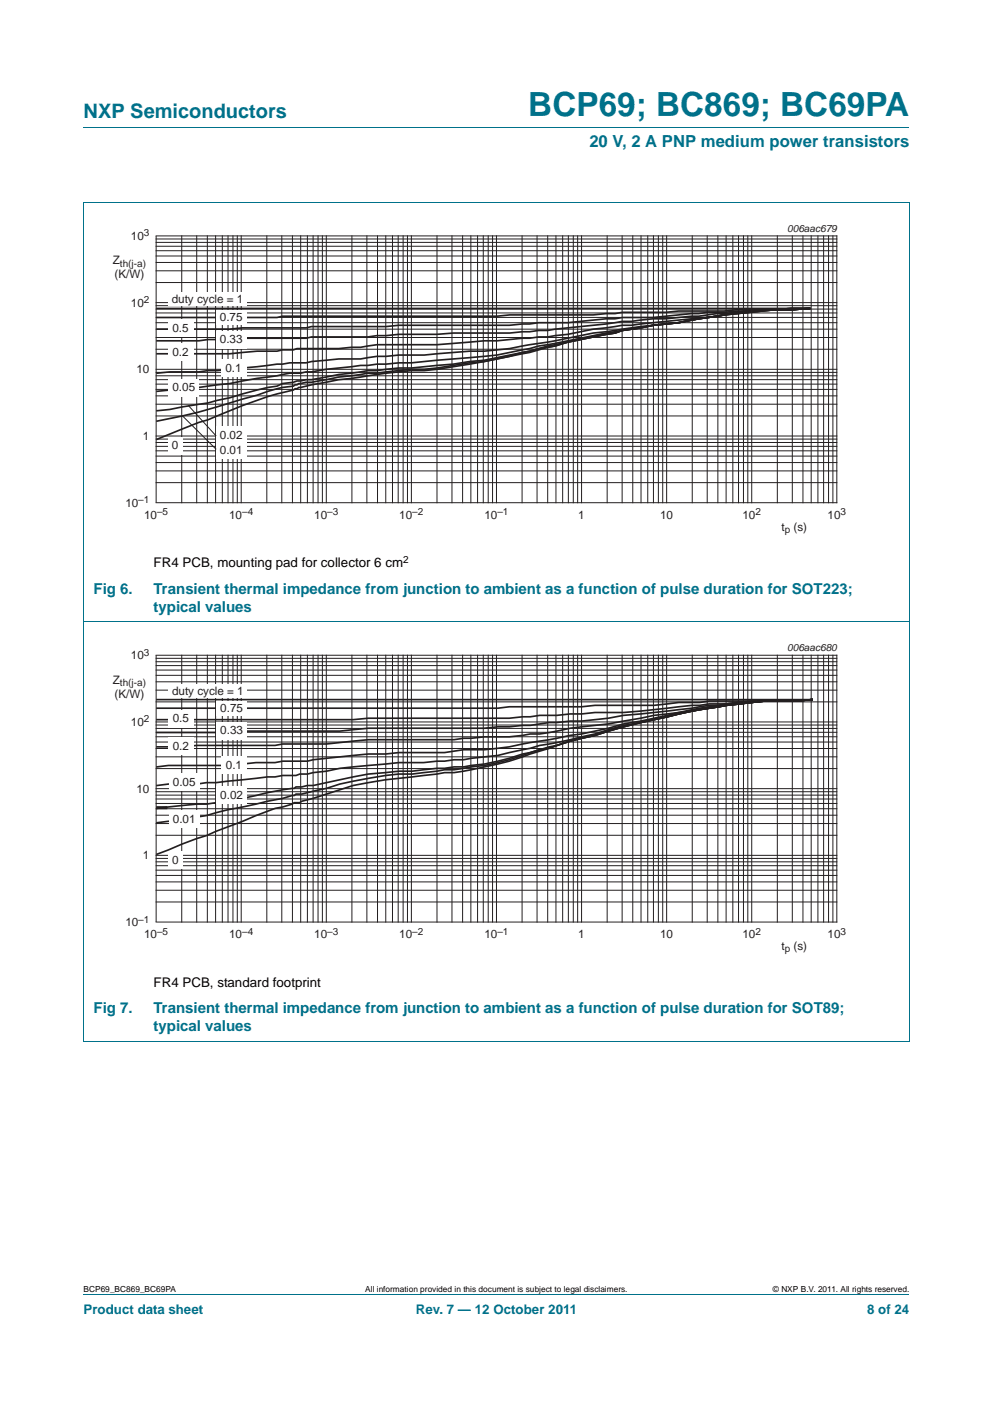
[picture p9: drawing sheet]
<svg xmlns="http://www.w3.org/2000/svg" width="210mm" height="297mm" viewBox="0 0 210 297" stroke-linecap="round" stroke-linejoin="round" font-family="sans-serif">
<path d="M17.7 27h174.6M17.6 42.9h174.7M17.7 42.9v177.3M192.3 42.9v177.3M17.6 131.6h174.7M17.6 220.3h174.7M17.7 273.9h174.6" fill="none" stroke="#00718a" stroke-width=".21"/>
<path d="M20.3 47.1h169.4v66.3h-169.4z" fill="none" stroke="#fff" stroke-width=".21"/>
<g fill="none" stroke="#231f20" stroke-width=".21">
<path d="M33 59.8h144M33 57.3h144M33 55.5h144M33 54.2h144M33 53h144M33 52.1h144M33 51.3h144M33 50.6h144M33 49.9h144v56.5h-144zM38.4 49.9v56.5M41.6 49.9v56.5M43.8 49.9v56.5"/>
<path d="M45.6 49.9v56.5M47 49.9v56.5M48.2 49.9v56.5M49.3 49.9v56.5M50.2 49.9v56.5M51 49.9v56.5M56.4 49.9v56.5M59.6 49.9v56.5M61.8 49.9v56.5M63.6 49.9v56.5M65 49.9v56.5M66.2 49.9v56.5"/>
<path d="M67.3 49.9v56.5M68.2 49.9v56.5M69 49.9v56.5M74.4 49.9v56.5M77.6 49.9v56.5M79.8 49.9v56.5M81.6 49.9v56.5M83 49.9v56.5M84.2 49.9v56.5M85.2 49.9v56.5M86.2 49.9v56.5M87 49.9v56.5"/>
<path d="M92.4 49.9v56.5M95.6 49.9v56.5M97.8 49.9v56.5M99.6 49.9v56.5M101 49.9v56.5M102.2 49.9v56.5M103.2 49.9v56.5M104.2 49.9v56.5M105 49.9v56.5M110.4 49.9v56.5M113.6 49.9v56.5M115.8 49.9v56.5"/>
<path d="M117.6 49.9v56.5M119 49.9v56.5M120.2 49.9v56.5M121.2 49.9v56.5M122.1 49.9v56.5M123 49.9v56.5M128.4 49.9v56.5M131.6 49.9v56.5M133.8 49.9v56.5M135.6 49.9v56.5M137 49.9v56.5M138.2 49.9v56.5"/>
<path d="M139.2 49.9v56.5M140.1 49.9v56.5M141 49.9v56.5M146.4 49.9v56.5M149.5 49.9v56.5M151.8 49.9v56.5M153.5 49.9v56.5M155 49.9v56.5M156.2 49.9v56.5M157.2 49.9v56.5M158.1 49.9v56.5M159 49.9v56.5"/>
<path d="M164.4 49.9v56.5M167.5 49.9v56.5M169.8 49.9v56.5M171.5 49.9v56.5M173 49.9v56.5M174.2 49.9v56.5M175.2 49.9v56.5M176.1 49.9v56.5M33 79.5h144M33 78.8h144M33 78.1h144M33 73.9h144"/>
<path d="M33 71.4h144M33 69.6h144M33 68.3h144M33 67.2h144M33 66.2h144M33 65.4h144M33 64.7h144M33 64h144M33 99.6h144M33 97.9h144M33 96.5h144M33 95.4h144"/>
<path d="M33 94.4h144M33 93.6h144M33 92.9h144M33 92.2h144M33 88h144M33 85.5h144M33 83.8h144M33 82.4h144M33 81.3h144M33 80.3h144M33 102.1h144"/>
</g>
<path d="M33.2 65.3h138M171.2 65.3l-3.9 .2h-11.5l-2.7 .3h-9.6l-2.7 .3h-9.2l-1.5 .3h-2l-2.7 .2h-17.6l-2.7 .3h-45.4l-1.1 .3h-25.4M171.2 65.3l-3.9 .2h-6.1l-2.7 .3h-2.7l-2.7 .3h-3.4l-2 .3h-1.5a72.2 72.2 0 0 1-14.6 .8l-1.5 .2h-2a70.3 70.3 0 0 1-14.2 .9l-6.1 .5h-23.5l-2.7 .3h-15.7l-1.2 .3h-13.4l-2.7 .2h-15.4M171.2 65.3l-3.9 .2a70.3 70.3 0 0 0-14.2 .9h-1.5l-3.9 .5h-1.5l-5.4 .5h-2.7l-4.6 .6h-1.9l-3.5 .5-12.3 1.4h-1.9l-6.1 .6h-11.9l-3.5 .2h-8.1l-2.7 .3h-1.9l-1.9 .3h-11.9l-1.2 .3h-13.4l-2.7 .2h-4.6l-1.9 .3h-8.9M171.2 65.3l-3.9 .2a62.9 62.9 0 0 0-15.7 1.4l-1.9 .3h-2l-14.2 1.6h-1.9l-1.5 .3a61.3 61.3 0 0 0-10 1.6l-4.3 .6h-1.9l-8.8 .8h-2.7l-10 .8h-12.7l-3.4 .6h-2l-2.7 .2h-8.8l-.8 .3h-2.3l-1.1 .3a52.9 52.9 0 0 0-10 .5h-15.4M171.2 65.3l-3.9 .2a62.9 62.9 0 0 0-15.7 1.4l-8.1 1.4a163.1 163.1 0 0 0-15.4 1.9l-2.7 .3a173.8 173.8 0 0 1-14.9 2.7 53.9 53.9 0 0 1-11.2 1.1l-9.6 .8h-5.4l-2.7 .3h-1.9a25.9 25.9 0 0 1-8.1 .5l-5.7 .6-1.2 .3h-3.4l-1.6 .2h-1.1l-12.7 1.4h-1.9l-1.9 .3h-6.2l-2.7 .3M171.2 65.3l-3.9 .2a62.9 62.9 0 0 0-15.7 1.4l-3.9 .5a53.7 53.7 0 0 1-9.6 1.4l-6.5 1.1a165.2 165.2 0 0 0-14.2 2.8l-3.5 .5a90 90 0 0 1-11.5 2.2l-15.4 1.4h-2.7l-8 .5-7.3 .8-3.1 .6h-1.2l-1.1 .3a12.6 12.6 0 0 0-5 .5l-4.2 .6-5.8 1-6.5 .9-8.9 .8M171.2 65.3a134.1 134.1 0 0 0-19.6 1.6l-3.9 .5a53.7 53.7 0 0 1-9.6 1.4l-6.5 1.1-1.5 .6-2 .2a171.3 171.3 0 0 0-16.1 3.6l-9.6 1.9-3.1 .3-3.4 .5-8.9 .9h-2.7l-4.6 .5h-1.9l-1.5 .3a75.5 75.5 0 0 0-10.4 1.6h-1.2l-5 .8-1.1 .6a60 60 0 0 0-10 2.5l-4.6 1.1-8.1 1.3-2.7 .3M171.2 65.3a133.9 133.9 0 0 0-19.6 1.6l-3.9 .5a53.6 53.6 0 0 1-9.6 1.4l-6.5 1.1-1.5 .6a101.5 101.5 0 0 0-12.7 2.7l-3.5 .5-3.4 .9a52.9 52.9 0 0 1-11.2 2.2l-6.9 1.1-2.7 .2h-2.7l-7.3 .9h-1.9l-1.5 .2a75.6 75.6 0 0 0-10.4 1.7h-1.2l-1.5 .2-1.2 .6a25.5 25.5 0 0 0-7.6 1.9l-3.1 .8a124.2 124.2 0 0 1-18.1 4.7M171.2 65.3a134.1 134.1 0 0 0-19.6 1.6l-3.9 .5a53.7 53.7 0 0 1-9.6 1.4l-6.5 1.1-1.5 .6a101.7 101.7 0 0 0-12.7 2.7 234 234 0 0 1-27.7 5.2 80.7 80.7 0 0 0-13.4 1.4 77.8 77.8 0 0 0-12.7 2.2h-.4l-.4 .2a95 95 0 0 0-18.8 6.6l-1.9 .6-8.9 3.5" fill="none" stroke="#231f20" stroke-width=".35"/>
<g fill="#fff">
<path d="M35.6 92.5h3v3.7h-3z"/>
<path d="M35.6 62h16.6v2.7h-16.6z"/>
<path d="M45.6 93.4h6.6v3.7h-6.6z"/>
<path d="M45.6 90.2h6.6v3.7h-6.6z"/>
<path d="M35.6 80.2h6.5v3.7h-6.5z"/>
<path d="M46.8 76.1h5.4v3.7h-5.4z"/>
<path d="M35.6 72.6h5.3v3.7h-5.3z"/>
<path d="M45.6 70h6.6v3.7h-6.6z"/>
<path d="M35.6 67.6h5.3v3.7h-5.3z"/>
<path d="M45.6 65.6h6.6v3.2h-6.6z"/>
</g>
<g fill="none" stroke="#231f20" stroke-width=".21">
<path d="M38.6 88l7.1 7.1M39.8 85.8l5.9 6.4M33 140h144M33 139.3h144M33 138.6h144v56.5h-144zM38.4 138.6v56.5M41.6 138.6v56.5M43.8 138.6v56.5M45.6 138.6v56.5M47 138.6v56.5M48.2 138.6v56.5M49.3 138.6v56.5"/>
<path d="M50.2 138.6v56.5M51 138.6v56.5M56.4 138.6v56.5M59.6 138.6v56.5M61.8 138.6v56.5M63.6 138.6v56.5M65 138.6v56.5M66.2 138.6v56.5M67.3 138.6v56.5M68.2 138.6v56.5M69 138.6v56.5M74.4 138.6v56.5"/>
<path d="M77.6 138.6v56.5M79.8 138.6v56.5M81.6 138.6v56.5M83 138.6v56.5M84.2 138.6v56.5M85.2 138.6v56.5M86.2 138.6v56.5M87 138.6v56.5M92.4 138.6v56.5M95.6 138.6v56.5M97.8 138.6v56.5M99.6 138.6v56.5"/>
<path d="M101 138.6v56.5M102.2 138.6v56.5M103.2 138.6v56.5M104.2 138.6v56.5M105 138.6v56.5M110.4 138.6v56.5M113.6 138.6v56.5M115.8 138.6v56.5M117.6 138.6v56.5M119 138.6v56.5M120.2 138.6v56.5M121.2 138.6v56.5"/>
<path d="M122.1 138.6v56.5M123 138.6v56.5M128.4 138.6v56.5M131.6 138.6v56.5M133.8 138.6v56.5M135.6 138.6v56.5M137 138.6v56.5M138.2 138.6v56.5M139.2 138.6v56.5M140.1 138.6v56.5M141 138.6v56.5M146.4 138.6v56.5"/>
<path d="M149.5 138.6v56.5M151.8 138.6v56.5M153.5 138.6v56.5M155 138.6v56.5M156.2 138.6v56.5M157.2 138.6v56.5M158.1 138.6v56.5M159 138.6v56.5M164.4 138.6v56.5M167.5 138.6v56.5M169.8 138.6v56.5M171.5 138.6v56.5"/>
<path d="M173 138.6v56.5M174.2 138.6v56.5M175.2 138.6v56.5M176.1 138.6v56.5M33 158.4h144M33 157h144M33 155.9h144M33 154.9h144M33 154.1h144M33 153.4h144M33 152.7h144M33 148.5h144"/>
<path d="M33 146h144M33 144.2h144M33 142.9h144M33 141.8h144M33 140.8h144M33 176.7h144M33 174.2h144M33 172.5h144M33 171.1h144M33 170h144M33 169h144M33 168.2h144"/>
<path d="M33 167.5h144M33 166.9h144M33 162.6h144M33 160.1h144M33 190.8h144M33 188.3h144M33 186.6h144M33 185.2h144M33 184.1h144M33 183.2h144M33 182.3h144M33 181.6h144"/>
<path d="M33 181h144"/>
</g>
<path d="M20.3 135.8h169.4v66.3h-169.4z" fill="none" stroke="#fff" stroke-width=".21"/>
<path d="M33.2 148h138.5M171.7 148l-3.6 .3h-18.1l-2 .3a42.1 42.1 0 0 0-9.7 .6h-12.5l-2.8 .3h-15.3l-2.4 .3h-72.1M171.7 148l-3.6 .3h-9.3l-5.2 .6h-3.6l-2 .3h-1.7l-2.8 .3a109.7 109.7 0 0 1-17.7 1.2l-8 .6h-3.7l-2 .3h-1.6l-2.8 .4h-29.8l-3.2 .3h-41.5M171.7 148l-3.6 .3h-6.4l-2.9 .3h-2.4l-4.4 .6h-2l-3.7 .6-5.2 .6-9.2 .9-3.3 .7-5.6 .6h-2.4l-2.8 .3h-1.6l-4.1 .6h-1.6l-2.8 .3h-2.4l-2.8 .3h-24.6a70.6 70.6 0 0 1-14.1 .6h-12.5l-3.2 .3h-14.9M171.7 148l-3.6 .3h-6.4l-2.9 .3a53.7 53.7 0 0 0-10.8 1.2 56.2 56.2 0 0 1-9.7 1.5 171.2 171.2 0 0 1-17.7 2.8 33.7 33.7 0 0 1-8.5 1.2 35.7 35.7 0 0 1-9.6 .6l-2.9 .3h-1.6l-2 .3h-18.1l-8.9 .9h-9.2l-1.6 .3h-16.5l-3.3 .3h-5.2M171.7 148l-3.6 .3a81.5 81.5 0 0 0-16.1 1.2l-8.5 1.2-8 1.9-3.6 .6-3.3 .9-5.6 1.2-10.9 1.8a53.3 53.3 0 0 1-14.1 1.5l-4 .6h-9.7l-2.8 .3h-3.6l-11.7 1.2-1.2 .3h-5.2l-1.6 .3h-4.1l-2.8 .3a146.3 146.3 0 0 1-15.7 .3l-2.4 .3M171.7 148l-3.6 .3a81.5 81.5 0 0 0-16.1 1.2 82.1 82.1 0 0 0-10.9 2.1l-9.2 1.9-6.1 1.8-8 1.8-3.7 .6-2 .6-6.8 1.5-7.3 .9h-2l-2 .3h-1.6l-2.8 .3h-5.3l-2.8 .3a87.9 87.9 0 0 0-12.5 1.6l-2.8 .3-1.2 .3h-1.6l-.8 .3h-2.8l-1.6 .3h-1.6l-10.9 1.2h-2l-2 .3h-6.1l-2.4 .3M171.7 148l-3.6 .3a81.5 81.5 0 0 0-16.1 1.2 192.9 192.9 0 0 0-23.4 5.2l-2.8 .9-5.2 1.2-2.8 .9-7.3 1.8a45.2 45.2 0 0 1-14.5 2.7l-8.8 1a80 80 0 0 0-18.2 2.4l-2.8 .6-3.6 .3-.4 .3a47.1 47.1 0 0 0-8.1 1.5 85.7 85.7 0 0 1-10.4 1.8h-2l-8.5 .9M171.7 148l-3.6 .3a81.5 81.5 0 0 0-16.1 1.2 192.8 192.8 0 0 0-23.4 5.2l-2.8 .9a122.7 122.7 0 0 0-15.3 4.5 84.8 84.8 0 0 1-14.5 3.4h-2l-4.4 .6a119.7 119.7 0 0 0-14.9 2.1l-8.5 2.7-2.4 .6-.4 .3h-1.2l-.4 .3-3.6 .9-14.5 5.8-5.3 1.8-5.2 2.1M171.7 148l-3.6 .3a81.5 81.5 0 0 0-16.1 1.2 192.9 192.9 0 0 0-23.4 5.2l-2.8 .9a49.3 49.3 0 0 0-9.6 2.7l-2.1 .3-2 .6a44.9 44.9 0 0 1-12.5 3l-3.6 .7h-2l-6.8 .9a51.9 51.9 0 0 0-12.5 1.5l-2.8 .6-2.9 .9-5.2 1.2h-1.2l-.4 .3-2.4 .6-5.7 1.2a77.9 77.9 0 0 0-10.4 2.4l-5.3 1-5.2 .6M33.2 170.7h2v.3h-2z" fill="none" stroke="#231f20" stroke-width=".35"/>
<path d="M33.2 170.9h2" fill="none" stroke="#3a53a4" stroke-width=".3"/>
<g fill="#fff">
<path d="M35.7 180.1h3v3.8h-3z"/>
<path d="M35.7 144.9h16.5v2.8h-16.5z"/>
<path d="M35.7 171.4h6.5v3.8h-6.5z"/>
<path d="M45.7 166.4h6.5v3.7h-6.5z"/>
<path d="M35.7 163.6h6.5v3.7h-6.5z"/>
<path d="M46.9 160h5.3v3.7h-5.3z"/>
<path d="M35.7 156.1h5.3v3.7h-5.3z"/>
<path d="M45.7 152.7h6.5v3.8h-6.5z"/>
<path d="M35.7 150.2h5.3v3.7h-5.3z"/>
<path d="M45.7 148.4h6.5v3.2h-6.5z"/>
</g>
<text font-size="7" fill="#00718a" x="111.7" y="24.6">BCP69; BC869; BC69PA</text>
<text font-size="4.2" fill="#00718a" x="17.7" y="24.9">NXP Semiconductors</text>
<text font-size="3.5" fill="#00718a" x="124.6" y="31.1">20 V, 2 A PNP medium power transistors</text>
<g font-size="3.2" fill="#00718a">
<text x="19.8" y="125.6">Fig 6.</text>
<text x="32.5" y="125.6">Transient thermal impedance from junction to ambient as a function of pulse duration for SOT223;</text>
<text x="32.5" y="129.5">typical values</text>
<text x="19.8" y="214.3">Fig 7.</text>
<text x="32.5" y="214.3">Transient thermal impedance from junction to ambient as a function of pulse duration for SOT89;</text>
<text x="32.5" y="218.2">typical values</text>
</g>
<g font-size="2.8">
<text x="32.5" y="120.1">FR4 PCB, mounting pad for collector 6 cm</text>
<text x="32.5" y="208.8">FR4 PCB, standard footprint</text>
</g>
<g font-size="2.8" fill="#00718a">
<text x="17.7" y="277.9">Product data sheet</text>
<text x="87.9" y="277.9">Rev. 7 — 12 October 2011</text>
<text x="183.4" y="277.9">8 of 24</text>
</g>
<g font-size="2.5" fill="#231f20">
<text x="27.7" y="50.8">10</text>
<text x="23.9" y="55.9">Z</text>
<text x="24.2" y="58.9">(K/W)</text>
<text x="27.7" y="64.9">10</text>
<text x="36.3" y="64">duty cycle = 1</text>
<text x="36.5" y="70.2">0.5</text>
<text x="46.5" y="67.8">0.75</text>
<text x="36.5" y="75.2">0.2</text>
<text x="46.5" y="72.6">0.33</text>
<text x="28.9" y="79">10</text>
<text x="36.5" y="82.8">0.05</text>
<text x="47.7" y="78.7">0.1</text>
<text x="30.2" y="93.1">1</text>
<text x="36.4" y="95.1">0</text>
<text x="46.5" y="96">0.01</text>
<text x="46.5" y="92.8">0.02</text>
<text x="26.5" y="107.2">10</text>
<text x="30.5" y="109.7">10</text>
<text x="48.5" y="109.7">10</text>
<text x="66.4" y="109.7">10</text>
<text x="84.4" y="109.7">10</text>
<text x="102.4" y="109.7">10</text>
<text x="122.3" y="109.7">1</text>
<text x="139.6" y="109.7">10</text>
<text x="157" y="109.7">10</text>
<text x="165.2" y="112.3">t</text>
<text x="167.8" y="112.3">(s)</text>
<text x="175" y="109.7">10</text>
<text x="27.7" y="139.5">10</text>
<text x="23.9" y="144.7">Z</text>
<text x="24.2" y="147.6">(K/W)</text>
<text x="36.4" y="147">duty cycle = 1</text>
<text x="27.7" y="153.6">10</text>
<text x="36.5" y="152.8">0.5</text>
<text x="46.6" y="155.4">0.33</text>
<text x="46.6" y="150.6">0.75</text>
<text x="36.5" y="158.7">0.2</text>
<text x="28.9" y="167.7">10</text>
<text x="36.6" y="166.2">0.05</text>
<text x="47.8" y="162.6">0.1</text>
<text x="46.6" y="169">0.02</text>
<text x="36.6" y="174">0.01</text>
<text x="30.2" y="181.8">1</text>
<text x="36.4" y="182.7">0</text>
<text x="26.5" y="195.9">10</text>
<text x="30.5" y="198.5">10</text>
<text x="48.5" y="198.5">10</text>
<text x="66.4" y="198.5">10</text>
<text x="84.4" y="198.5">10</text>
<text x="102.4" y="198.5">10</text>
<text x="122.3" y="198.5">1</text>
<text x="139.6" y="198.5">10</text>
<text x="157" y="198.5">10</text>
<text x="165.2" y="201">t</text>
<text x="167.8" y="201">(s)</text>
<text x="175" y="198.5">10</text>
</g>
<g font-size="2.1" fill="#231f20">
<text x="30.4" y="50">3</text>
<text x="166.5" y="49.1">006aac679</text>
<text x="25.4" y="56.4">th(j-a)</text>
<text x="30.4" y="64.1">2</text>
<text x="29.3" y="106.5">–1</text>
<text x="33.2" y="109">–5</text>
<text x="51.2" y="109">–4</text>
<text x="69.2" y="109">–3</text>
<text x="87.2" y="109">–2</text>
<text x="105.2" y="109">–1</text>
<text x="159.7" y="109">2</text>
<text x="165.9" y="112.8">p</text>
<text x="177.7" y="109">3</text>
<text x="166.5" y="137.8">006aac680</text>
<text x="30.4" y="138.7">3</text>
<text x="25.4" y="145.2">th(j-a)</text>
<text x="30.4" y="152.8">2</text>
<text x="29.3" y="195.2">–1</text>
<text x="33.2" y="197.7">–5</text>
<text x="51.2" y="197.7">–4</text>
<text x="69.2" y="197.7">–3</text>
<text x="87.2" y="197.7">–2</text>
<text x="105.2" y="197.7">–1</text>
<text x="159.7" y="197.7">2</text>
<text x="177.7" y="197.7">3</text>
<text x="165.9" y="201.5">p</text>
</g>
<text font-size="2.1" x="85.3" y="119.2">2</text>
<g font-size="1.8">
<text x="17.7" y="273.3">BCP69_BC869_BC69PA</text>
<text x="77.2" y="273.3">All information provided in this document is subject to legal disclaimers.</text>
<text x="163.4" y="273.3">© NXP B.V. 2011. All rights reserved.</text>
</g>
</svg>
